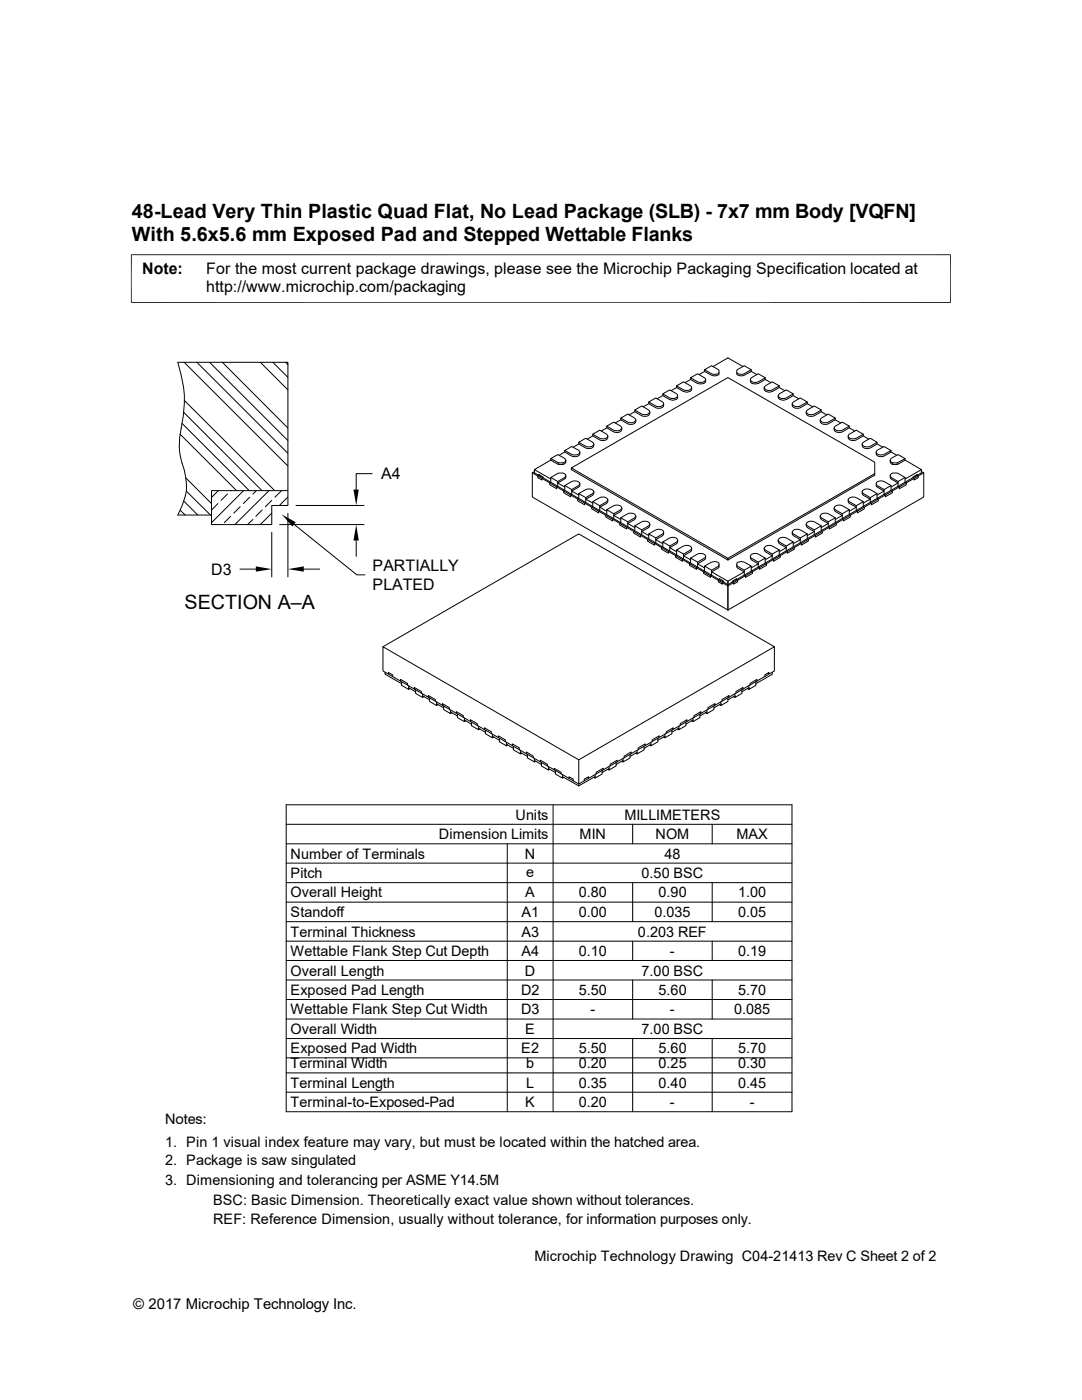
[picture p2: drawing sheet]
<svg xmlns="http://www.w3.org/2000/svg" width="216mm" height="279mm" viewBox="0 0 216 279" stroke-linecap="round" stroke-linejoin="round" font-family="sans-serif">
<g fill="none" stroke="#000" stroke-width=".2">
<path d="M26.1 50.8h163.6M26.2 50.8v9.7M189.7 50.8v9.7M26.1 60.4h163.6M36.7 72.3l20.7 20.7M36.8 79.9l18 18M39.3 72.3l18.1 18.2M41.8 72.3l15.6 15.6M44.4 72.3l13 13.1M51.9 72.3l5.5 5.5M54.4 72.3l3 3M57 72.3l.4 .5"/>
<path d="M132.2 78.6l1.4-.8 1.4 .8 .2 .4a1.15 1.15 0 0 1-1.6 .4zM132.2 78.6v.4a2.7 2.7 0 0 0 2.4 .8 .6 .6 0 0 0 .6-.8M132.2 79l-1.1 .6M135 77l1.4-.8 1.3 .8 .3 .3a1.15 1.15 0 0 1-1.7 .5zM135 77v.3a2.8 2.8 0 0 0 2.4 .9 .61 .61 0 0 0 .6-.9M135 77.3l-1.1 .7M137.8 75.4l1.4-.8 1.3 .8 .3 .3a1.15 1.15 0 0 1-1.7 .5zM137.8 75.4v.3a2.75 2.75 0 0 0 2.4 .9 .61 .61 0 0 0 .6-.9M137.8 75.7l-1.1 .7M140.6 73.8l1.4-.8 1.5 .9v.5a1.25 1.25 0 0 1-1.6 .1zM140.6 74.1a2.75 2.75 0 0 0 2.4 .9l.5-.3v-.3M140.6 73.8v.3"/>
<path d="M140.6 74.1l-1.1 .7M142.3 73.2l2.9-1.8 3.1 1.8M147 73.9l1.5-.9 1.4 .8a2.62 2.62 0 0 1-2.4 .9l-.5-.3zM149.8 75.6l1.5-1 1.4 .8a2.66 2.66 0 0 1-2.4 .9l-.5-.4zM149.9 74.1a2.7 2.7 0 0 1-2.4 .9l-.5-.3v-.3M149.9 73.8v.3M149.9 74.1l1.1 .7M152.6 77.2l1.5-1 1.4 .8a2.66 2.66 0 0 1-2.4 .9l-.5-.3zM152.7 75.4v.3a2.75 2.75 0 0 1-2.4 .9 .61 .61 0 0 1-.6-.9M152.7 75.7l1.1 .7M155.4 78.8l1.5-1 1.4 .8a2.66 2.66 0 0 1-2.4 .9l-.5-.3zM155.5 77v.3a2.75 2.75 0 0 1-2.4 .9 .66 .66 0 0 1-.6-.9"/>
<path d="M155.5 77.3l1.1 .7M158.3 78.6v.4a2.75 2.75 0 0 1-2.4 .8 .65 .65 0 0 1-.6-.8M158.3 79l1.1 .6M35.9 86.7l11.3 11.2M36.3 84.5l13.4 13.4M36.7 100l2.8 2.8M36.7 82.3l15.6 15.6M37.1 95.4l5.1 5.1M37.2 98l4.8 4.8M43.6 97.9l-1.4 1.4M45.4 98.6l-1.3 1.3M46.1 97.9l-.1 .1"/>
<path d="M48.6 97.9l-6.4 6.4M49.8 99.2l-1.2 1.3M51.1 97.9l-.6 .7M53.7 97.9l-6.8 6.8M54.2 99.9l-1.2 1.2M56.1 98l-1.2 1.2M57.4 97.9h-15.2v6.8h12v-3.8h3.2v-28.6h-21.9a22.8 22.8 0 0 1 .7 13.2 13.5 13.5 0 0 0 .6 8.4 10.3 10.3 0 0 1-.5 7.1l-.8 1.8h6.7M57.4 99.2l-1.6 1.7M74.3 94.5h-3.2v3.2M106.2 94.4v4.8l39 22.6 39.1-22.6v-4.8M106.6 93.7v.7l38.6 22.3 38.7-22.3v-.7M106.6 94.1l-.4 .3 39 22.5 39.1-22.5-.4-.3"/>
<path d="M107.5 94.7l.9 .5-.2 .3v.3l-.9-.5v-.3zM109.9 91.5l1.4-.8 1.3 .7 .3 .5v.2l-.5 .3h-.9zM109.9 95.3l1.6-.9h.9l.5 .5-.3 .4-1.3 .8zM109.9 91.5v.3l1.6 .9h.9a.64 .64 0 0 0 .5-.8M109.9 91.8l-3.3 1.9 3.3 1.9M109.9 95.3v.9l-.2 .2v.3l1.4 .8v-.3l.2-.1v-1M111.5 92.4v.3M112.4 92.4v.3M112.7 89.9l1.4-.8 1.3 .7 .3 .5a1.18 1.18 0 0 1-1.7 .3zM112.7 96.9a2.66 2.66 0 0 1 2.4-.9l.6 .4v.3l-1.6 1zM112.7 89.9v.3a2.66 2.66 0 0 0 2.4 .9 .64 .64 0 0 0 .6-.8M112.7 96.9v1l-.2 .1v.3l1.4 .8v-.3l.2-.1v-1"/>
<path d="M112.7 90.2l-1.1 .6M112.9 94.9v.6l-1.6 .9 1.4 .8M114 93.4l31.2-18 29.3 16.8v2.3l-29.3 16.9zM114 93.4v.3l31.2 18.1 29.3-17v-.3M115.5 88.3l1.4-.8 1.3 .7 .3 .4a1.18 1.18 0 0 1-1.7 .4zM115.5 98.5a2.66 2.66 0 0 1 2.4-.9l.5 .4v.3l-1.5 1zM115.5 88.3v.3a2.66 2.66 0 0 0 2.4 .9 .71 .71 0 0 0 .6-.9M115.5 98.5v1l-.2 .1v.3l1.4 .9v-.4l.2-.1v-1M115.5 88.6l-1.1 .6M115.7 96.5v.6l-1.6 .9 1.4 .8M118.3 86.7l1.4-.8 1.3 .7 .3 .4a1.18 1.18 0 0 1-1.7 .4zM118.3 86.7v.3a2.66 2.66 0 0 0 2.4 .9 .71 .71 0 0 0 .6-.9"/>
<path d="M118.3 87l-1.1 .6M118.5 98.1v.4l-.3 .4-1.3 .7 1.4 .8M121.1 85l1.4-.8 1.3 .8 .3 .4a1.18 1.18 0 0 1-1.7 .4zM121.1 85v.4a2.66 2.66 0 0 0 2.4 .9 .71 .71 0 0 0 .6-.9M121.1 85.4l-1.1 .6M121.3 99.7v.4l-.3 .4-1.3 .7 1.4 .8M123.9 83.4l1.4-.8 1.3 .8 .3 .4a1.18 1.18 0 0 1-1.7 .4zM123.9 83.4v.4a2.66 2.66 0 0 0 2.4 .9 .71 .71 0 0 0 .6-.9M123.9 83.8l-1.1 .6M126.7 81.8l1.4-.8 1.3 .8 .3 .4a1.18 1.18 0 0 1-1.7 .4zM126.7 81.8v.4a2.66 2.66 0 0 0 2.4 .9 .71 .71 0 0 0 .6-.9M126.7 82.2l-1.2 .6"/>
<path d="M129.5 80.2l1.4-.8 1.3 .8 .2 .4a1.15 1.15 0 0 1-1.6 .4zM129.5 80.2v.4a2.62 2.62 0 0 0 2.3 .8 .64 .64 0 0 0 .6-.8M129.5 80.6l-1.2 .6M158.4 80.2l1.3-.8 1.4 .8a2.66 2.66 0 0 1-2.4 .9l-.6-.5zM161 82l1.5-1 1.4 .8a2.66 2.66 0 0 1-2.4 .9l-.5-.3zM161.1 80.2v.4a2.66 2.66 0 0 1-2.4 .8 .71 .71 0 0 1-.6-.8M161.1 80.6l1.1 .6M163.7 83.6l1.6-1 1.4 .8a2.66 2.66 0 0 1-2.4 .9l-.6-.3zM163.9 81.8v.4a2.66 2.66 0 0 1-2.4 .9 .71 .71 0 0 1-.6-.9M163.9 82.2l1.1 .6M166.5 85.2l1.6-1 1.4 .8a2.66 2.66 0 0 1-2.5 .9l-.5-.3zM166.7 83.4v.4a2.66 2.66 0 0 1-2.4 .9 .71 .71 0 0 1-.6-.9"/>
<path d="M166.7 83.8l1.1 .6M169.2 99.7l.1 .6 1.6 .9-1.4 .8M169.3 99.6a1.35 1.35 0 0 1 1.6-.2l1.4 .7-1.4 .8-1.6-1zM169.3 86.8l1.6-.9 1.4 .8a2.71 2.71 0 0 1-2.5 .8l-.5-.3zM169.5 85v.4a2.66 2.66 0 0 1-2.5 .9 .64 .64 0 0 1-.5-.9M169.5 85.4l1.1 .6M172 98.1l.1 .6 1.6 .9-1.4 .8M172.1 98a1.35 1.35 0 0 1 1.6-.3l1.3 .8-1.3 .8-1.6-1zM172.1 88.4l1.6-.9 1.3 .8a2.62 2.62 0 0 1-2.4 .9l-.5-.3zM172.3 86.7v.3a2.71 2.71 0 0 1-2.5 .9 .64 .64 0 0 1-.6-.9M172.3 87l1.1 .6M174.8 96.5l.1 .6 1.5 .9-1.4 .8"/>
<path d="M174.9 96.4a1.3 1.3 0 0 1 1.6-.3l1.3 .8-1.4 .8-1.3-.8-.2-.2zM174.9 90l1.5-.9 1.4 .8a2.7 2.7 0 0 1-2.4 .9l-.5-.3zM175 98.5v1l.3 .1v.3l-1.4 .9v-.4l-.2-.1v-1M175 88.3v.3a2.62 2.62 0 0 1-2.4 .9 .64 .64 0 0 1-.6-.9M175 88.6l1.1 .6M177.6 94.9l.1 .6 1.5 .9-1.4 .8M177.7 94.7l.4-.3h.9l1.6 .9-1.4 .8-1.3-.8-.2-.2zM177.7 91.7l1.5-1 1.4 .8-1.6 .9h-.9a.51 .51 0 0 1-.4-.7zM177.8 96.9v1l.3 .1v.3l-1.4 .8v-.3l-.3-.1v-1M177.8 89.9v.3a2.62 2.62 0 0 1-2.4 .9 .64 .64 0 0 1-.6-.8M177.8 90.2l1.1 .6M178.1 92.4v.3"/>
<path d="M179 92.4v.3M180.6 91.8l3.3 1.9-3.3 1.9M180.6 95.3v.9l.2 .2v.3l-1.3 .8v-.3l-.3-.1v-1M180.6 91.5v.3l-1.6 .9h-.9a.65 .65 0 0 1-.5-.8M182.2 95.2l.8-.5 .2 .3v.3l-.8 .5v-.3zM35.9 101.8l1.1 1M43.5 100.5l-1.3 1.3M46 103l-1.3 1.3M47.9 113.6h3.2M47.9 101.1l-1.2 1.3M50.5 103.7l-1.1 1M52.3 101.8l-1.2 1.2"/>
<path d="M54.2 102.4l-2.3 2.3M54.2 106.3v8.8M55.8 104.7h16.8M57.4 102.4v12.7M58.7 104.6l12.5 10.1h1.6M59.1 100.9h13.5M60.6 113.6h3.2M71.1 107.9v3.1M118.3 100.1a2.66 2.66 0 0 1 2.4-.9l.5 .4v.3l-1.5 1zM118.3 100.1v1l-.2 .1v.4l1.4 .8v-.4l.2-.1v-1M121.1 101.7a2.66 2.66 0 0 1 2.4-.9l.5 .4v.4l-1.5 .9zM121.1 101.7v1l-.2 .1v.4l1.4 .8v-.4l.2-.1v-1"/>
<path d="M123.9 103.3a2.66 2.66 0 0 1 2.4-.9l.5 .4v.4l-1.5 .9zM123.9 103.3v1l-.2 .1v.4l1.4 .8v-.4l.2-.1v-1M124.1 101.4l-.1 .5-.2 .2-1.3 .8 1.4 .8M126.7 104.9a2.66 2.66 0 0 1 2.4-.8l.5 .3v.4l-1.5 .9zM126.7 104.9v1l-.3 .1v.4l1.4 .8v-.4l.3-.1v-1M126.9 103l-.1 .5-.2 .2-1.3 .8 1.4 .8M129.5 106.6a2.62 2.62 0 0 1 2.3-.9l.6 .3v.4l-1.5 1zM129.5 106.6v.9l-.3 .2v.3l1.4 .8v-.3l.3-.2v-.9M129.7 104.6l-.1 .5-.2 .2-1.3 .8 1.4 .8M132.2 108.2a2.62 2.62 0 0 1 2.4-.9l.6 .3v.4l-1.6 1zM132.2 108.2v.9l-.2 .2v.3l1.4 .8v-.3l.2-.2v-.9M132.4 106.2v.5l-.2 .2-1.3 .8 1.3 .8"/>
<path d="M135 109.8a2.71 2.71 0 0 1 2.4-.9l.6 .3v.4l-1.6 1zM135 109.8v.9l-.2 .2v.3l1.4 .8v-.3l.2-.2v-.9M135.2 107.8v.5l-.2 .2-1.4 .8 1.4 .8M137.8 111.4a2.66 2.66 0 0 1 2.4-.9l.6 .3v.5l-1.6 .9zM137.8 111.4v1l-.2 .1v.3l1.4 .8v-.3l.2-.1v-1M138 109.4v.5l-1.6 1 1.4 .8M140.6 113a2.75 2.75 0 0 1 2.4-.9l.5 .3v.5l-1.5 .9zM140.6 113v1l-.2 .1v.3l1.4 .8v-.3l.2-.1v-1M140.8 111v.5l-1.6 1 1.4 .8M143.5 112.7v.5l-1.5 .9 3.2 1.9 3.3-1.9-1.5-.9v-.5M143.6 115.5l.8 .5-.3 .2v.4l-.8-.5v-.3zM145.2 111.4v.4"/>
<path d="M145.2 116v.7M145.2 116.9v4.9M146.1 116l.9-.5 .2 .3v.3l-.9 .5v-.4zM147 112.4a1.52 1.52 0 0 1 1.6-.2l1.3 .8-1.4 .8-1.5-.9zM149.7 111l.1 .5 .2 .3 1.3 .7-1.4 .8M149.8 110.8a1.26 1.26 0 0 1 1.6-.2l1.3 .8-1.4 .8-1.5-.9zM149.9 113v1l.3 .1v.3l-1.4 .8v-.3l-.3-.1v-1M152.5 109.4l.1 .5 .2 .3 1.3 .7-1.4 .8M152.6 109.2a1.26 1.26 0 0 1 1.6-.2l1.3 .8-1.4 .8-1.3-.8-.3-.4zM152.7 111.4v1l.3 .1v.3l-1.4 .8v-.3l-.3-.1v-1M155.3 107.8l.1 .5 .2 .2 1.3 .8-1.4 .8M155.4 107.6a1.26 1.26 0 0 1 1.6-.2l1.3 .8-1.4 .8-1.3-.8-.3-.4z"/>
<path d="M155.5 109.8v.9l.2 .2v.3l-1.4 .8v-.3l-.2-.2v-.9M158.1 106.2l.1 .5 .2 .2 1.3 .8-1.4 .8M158.2 106a1.26 1.26 0 0 1 1.6-.2l1.3 .8-1.4 .8-1.3-.8-.3-.4zM158.3 108.2v.9l.2 .2v.3l-1.4 .8v-.3l-.2-.2v-.9M160.9 104.6l.1 .5 .2 .2 1.3 .8-1.4 .8M161 104.4a1.26 1.26 0 0 1 1.6-.2l1.3 .7-1.4 .8-1.3-.7-.3-.4zM161.1 106.6v.9l.2 .2v.3l-1.4 .8v-.3l-.2-.2v-.9M163.7 103v.5l.3 .2 1.3 .8-1.4 .8M163.7 102.8a1.26 1.26 0 0 1 1.7-.2l1.3 .7-1.4 .8-1.3-.7-.3-.4zM163.9 104.9v1l.2 .1v.4l-1.4 .8v-.4l-.2-.1v-1M166.5 101.4v.5l1.6 1-1.4 .8M166.5 101.2a1.35 1.35 0 0 1 1.6-.2l1.4 .7-1.4 .8-1.6-.9z"/>
<path d="M166.7 103.3v1l.2 .1v.4l-1.4 .8v-.4l-.2-.1v-1M169.5 101.7v1l.2 .1v.4l-1.4 .8v-.4l-.2-.1v-1M172.3 100.1v1l.2 .1v.4l-1.4 .8v-.4l-.2-.1v-1M76.4 129.1l39.1-22.5 39 22.5-39 22.5v5.2M76.9 134.6v-.4v.4l3.2 1.8M77.5 134.5v-.3l.9 .5v.3M79.9 135.9v-.3l1.4 .8v.3M80.1 136.1v.7l1.4 .8v-.7M81.5 137.2l1.4 .8M81.8 137.4l-.3 .2M82.7 137.5v-.3l1.4 .8v.3M82.9 137.7v.7l1.4 .8v-.7"/>
<path d="M84.3 138.9l1.4 .8M84.6 139l-.3 .2M85.5 139.1v-.3l1.4 .8v.4M85.7 139.3v.7l1.4 .8v-.7M145.2 139.3v.7l-1.4 .8v-.7M145.5 139.1v-.3l-1.4 .8v.4M146.3 139l.3 .2M146.6 138.9l-1.4 .8M148 137.7v.7l-1.4 .8v-.7M148.3 137.5v-.3l-1.4 .8v.3M149.1 137.4l.3 .2M149.4 137.2l-1.4 .8"/>
<path d="M150.8 136.1v.7l-1.4 .8v-.7M151 135.9v-.3l-1.4 .8v.3M153.4 134.5v-.3l-.8 .5v.3M154.1 134.2v.4l-3.3 1.8M154.5 129.1v4.8l-39 22.6-39.1-22.6v-4.8l39.1 22.5M87.1 140.5l1.4 .8M87.4 140.6l-.3 .2M88.3 140.8v-.4l1.4 .8v.4M88.5 140.9v.7l1.4 .8v-.7M89.9 142.1l1.4 .8M90.2 142.2l-.3 .2M91.1 142.4v-.4l1.4 .8v.4"/>
<path d="M91.3 142.5v.7l1.4 .8v-.7M92.7 143.7l1.4 .8M93 143.8l-.3 .2M93.9 144v-.4l1.3 .8v.4M94.1 144.1v.7l1.4 .8v-.7M95.5 145.3l1.4 .8M95.8 145.5l-.3 .1M96.6 145.6v-.4l1.4 .9v.3M96.9 145.7v.7l1.4 .8v-.7M98.3 146.9l1.4 .8M98.6 147.1l-.3 .1M99.4 147.2v-.3l1.4 .8v.3"/>
<path d="M99.7 147.3v.7l1.3 .8v-.6M101 148.5l1.4 .9M101.3 148.7l-.3 .1M102.2 148.8v-.3l1.4 .8v.3M102.4 149v.6l1.4 .9v-.7M103.8 150.2l1.4 .8M104.1 150.3l-.3 .2M105 150.5v-.4l1.4 .8v.4M105.2 150.6v.7l1.4 .8v-.7M106.6 151.8l1.4 .8M106.9 151.9l-.3 .2M107.8 152.1v-.4l1.4 .8v.4"/>
<path d="M108 152.2v.7l1.4 .8v-.7M109.4 153.4l1.4 .8M109.7 153.5l-.3 .2M110.6 153.7v-.4l1.4 .8v.4M110.8 153.8v.7l1.4 .8v-.7M112.2 155l3.3 1.8M112.5 155.2l-.3 .1M113.5 155.4v-.4l.9 .5v.3M117.4 155.4v-.4l-.8 .5v.3M118.4 155.2l.3 .1M118.7 155l-3.2 1.8M120.1 153.8v.7l-1.4 .8v-.7"/>
<path d="M120.4 153.7v-.4l-1.4 .8v.4M121.2 153.5l.3 .2M121.5 153.4l-1.4 .8M122.9 152.2v.7l-1.4 .8v-.7M123.1 152.1v-.4l-1.3 .8v.4M124 151.9l.3 .2M124.3 151.8l-1.4 .8M125.7 150.6v.7l-1.4 .8v-.7M125.9 150.5v-.4l-1.4 .8v.4M126.8 150.3l.3 .2M127.1 150.2l-1.4 .8M128.5 149v.6l-1.4 .9v-.7"/>
<path d="M128.7 148.8v-.3l-1.4 .8v.3M129.6 148.7l.3 .1M129.9 148.5l-1.4 .9M131.3 147.3v.7l-1.4 .8v-.6M131.5 147.2v-.3l-1.4 .8v.3M132.4 147.1l.3 .1M132.7 146.9l-1.4 .8M134.1 145.7v.7l-1.4 .8v-.7M134.3 145.6v-.4l-1.4 .9v.3M135.2 145.5l.3 .1M135.5 145.3l-1.4 .8M136.9 144.1v.7l-1.4 .8v-.7"/>
<path d="M137.1 144v-.4l-1.4 .8v.4M138 143.8l.3 .2M138.3 143.7l-1.4 .8M139.7 142.5v.7l-1.4 .8v-.7M139.9 142.4v-.4l-1.4 .8v.4M140.8 142.2l.3 .2M141.1 142.1l-1.4 .8M142.5 140.9v.7l-1.4 .8v-.7M142.7 140.8v-.4l-1.4 .8v.4M143.6 140.6l.2 .2M143.8 140.5l-1.3 .8M57.1 176.1h100.9"/>
<path d="M57.1 172.3h100.9M57.1 168.4h100.9M57.1 164.5h100.9M57.1 160.6h100.9v61.3h-100.9zM101.2 168.4v53.5M110.4 160.6v61.3M126.2 164.5v3.9M126.2 176.1v7.8M142.1 164.5v3.9M142.1 176.1v7.8M57.1 180h100.9M57.1 195.6h100.9"/>
<path d="M57.1 187.8h100.9M57.1 183.9h100.9M57.1 199.5h100.9M57.1 191.7h100.9M126.2 187.8v3.9M126.2 195.6v7.8M142.1 187.8v3.9M142.1 195.6v7.8M57.1 214.1h100.9M57.1 207.3h100.9M57.1 211.1h100.9M57.1 218h100.9"/>
<path d="M57.1 203.4h100.9M126.2 207.3v14.6M142.1 207.3v14.6"/>
</g>
<path d="M70.5 97.7h1.1l-.5 3.2zM51.1 113l3.1 .6-3.1 .5zM56.2 102.7l2.8 1.5-.7 .9zM57.4 113.6l3.2-.6v1.1zM71.1 104.7l.5 3.2h-1.1z" fill="#000"/>
<g font-size="3.9">
<text x="26.3" y="43.5">48-Lead Very Thin Plastic Quad Flat, No Lead Package (SLB) - 7x7 mm Body [VQFN]</text>
<text x="26.3" y="48">With 5.6x5.6 mm Exposed Pad and Stepped Wettable Flanks</text>
<text x="36.8" y="121.6">SECTION A–A</text>
</g>
<g font-size="3.2">
<text x="28.4" y="54.6">Note:</text>
<text x="41.1" y="54.6">For the most current package drawings, please see the Microchip Packaging Specification located at</text>
<text x="41.1" y="58.3">http://www.microchip.com/packaging</text>
<text x="76" y="95.7">A4</text>
<text x="74.3" y="114">PARTIALLY</text>
<text x="42.2" y="114.7">D3</text>
<text x="74.3" y="117.8">PLATED</text>
</g>
<text font-size="3" x="26.6" y="261.3">© 2017 Microchip Technology Inc.</text>
<g font-size="2.9">
<text x="87.5" y="167.5">Dimension Limits</text>
<text x="102.9" y="163.6">Units</text>
<text x="115.7" y="167.5">MIN</text>
<text x="124.6" y="163.6">MILLIMETERS</text>
<text x="130.8" y="167.5">NOM</text>
<text x="146.9" y="167.5">MAX</text>
<text x="58" y="171.4">Number of Terminals</text>
<text x="104.7" y="171.4">N</text>
<text x="132.6" y="171.4">48</text>
<text x="58" y="179.1">Overall Height</text>
<text x="58" y="175.3">Pitch</text>
<text x="104.8" y="179.1">A</text>
<text x="105" y="175">e</text>
<text x="115.5" y="179.1">0.80</text>
<text x="128" y="175.3">0.50 BSC</text>
<text x="131.4" y="179.1">0.90</text>
<text x="147.3" y="179.1">1.00</text>
<text x="58" y="183">Standoff</text>
<text x="104.1" y="183">A1</text>
<text x="115.5" y="183">0.00</text>
<text x="130.6" y="183">0.035</text>
<text x="147.3" y="183">0.05</text>
<text x="58" y="186.9">Terminal Thickness</text>
<text x="58" y="190.8">Wettable Flank Step Cut Depth</text>
<text x="104.1" y="190.8">A4</text>
<text x="104.1" y="186.9">A3</text>
<text x="115.5" y="190.8">0.10</text>
<text x="127.3" y="186.9">0.203 REF</text>
<text x="133.7" y="190.8">-</text>
<text x="147.3" y="190.8">0.19</text>
<text x="58" y="194.7">Overall Length</text>
<text x="104.7" y="194.7">D</text>
<text x="128" y="194.7">7.00 BSC</text>
<text x="58" y="198.5">Exposed Pad Length</text>
<text x="58" y="202.4">Wettable Flank Step Cut Width</text>
<text x="104" y="198.5">D2</text>
<text x="104" y="202.4">D3</text>
<text x="115.5" y="198.5">5.50</text>
<text x="117.8" y="202.4">-</text>
<text x="131.4" y="198.5">5.60</text>
<text x="133.7" y="202.4">-</text>
<text x="146.5" y="202.4">0.085</text>
<text x="147.3" y="198.5">5.70</text>
<text x="58" y="206.3">Overall Width</text>
<text x="104.8" y="206.3">E</text>
<text x="128" y="206.3">7.00 BSC</text>
<text x="58" y="213.2">Terminal Width</text>
<text x="58" y="210.2">Exposed Pad Width</text>
<text x="104" y="210.2">E2</text>
<text x="105" y="213.2">b</text>
<text x="115.5" y="210.2">5.50</text>
<text x="115.5" y="213.2">0.20</text>
<text x="131.4" y="213.2">0.25</text>
<text x="131.4" y="210.2">5.60</text>
<text x="147.3" y="210.2">5.70</text>
<text x="147.3" y="213.2">0.30</text>
<text x="58" y="217.1">Terminal Length</text>
<text x="58" y="221">Terminal-to-Exposed-Pad</text>
<text x="104.8" y="221">K</text>
<text x="105" y="217.1">L</text>
<text x="115.5" y="217.1">0.35</text>
<text x="115.5" y="221">0.20</text>
<text x="131.4" y="217.1">0.40</text>
<text x="133.7" y="221">-</text>
<text x="147.3" y="217.1">0.45</text>
<text x="149.6" y="221">-</text>
<text x="32.9" y="224.3">Notes:</text>
<text x="32.9" y="228.9">1. Pin 1 visual index feature may vary, but must be located within the hatched area.</text>
<text x="32.9" y="232.5">2. Package is saw singulated</text>
<text x="32.9" y="236.5">3. Dimensioning and tolerancing per ASME Y14.5M</text>
<text x="42.5" y="244.3">REF: Reference Dimension, usually without tolerance, for information purposes only.</text>
<text x="42.5" y="240.5">BSC: Basic Dimension. Theoretically exact value shown without tolerances.</text>
<text x="106.6" y="251.6">Microchip Technology Drawing C04-21413 Rev C Sheet 2 of 2</text>
</g>
</svg>
